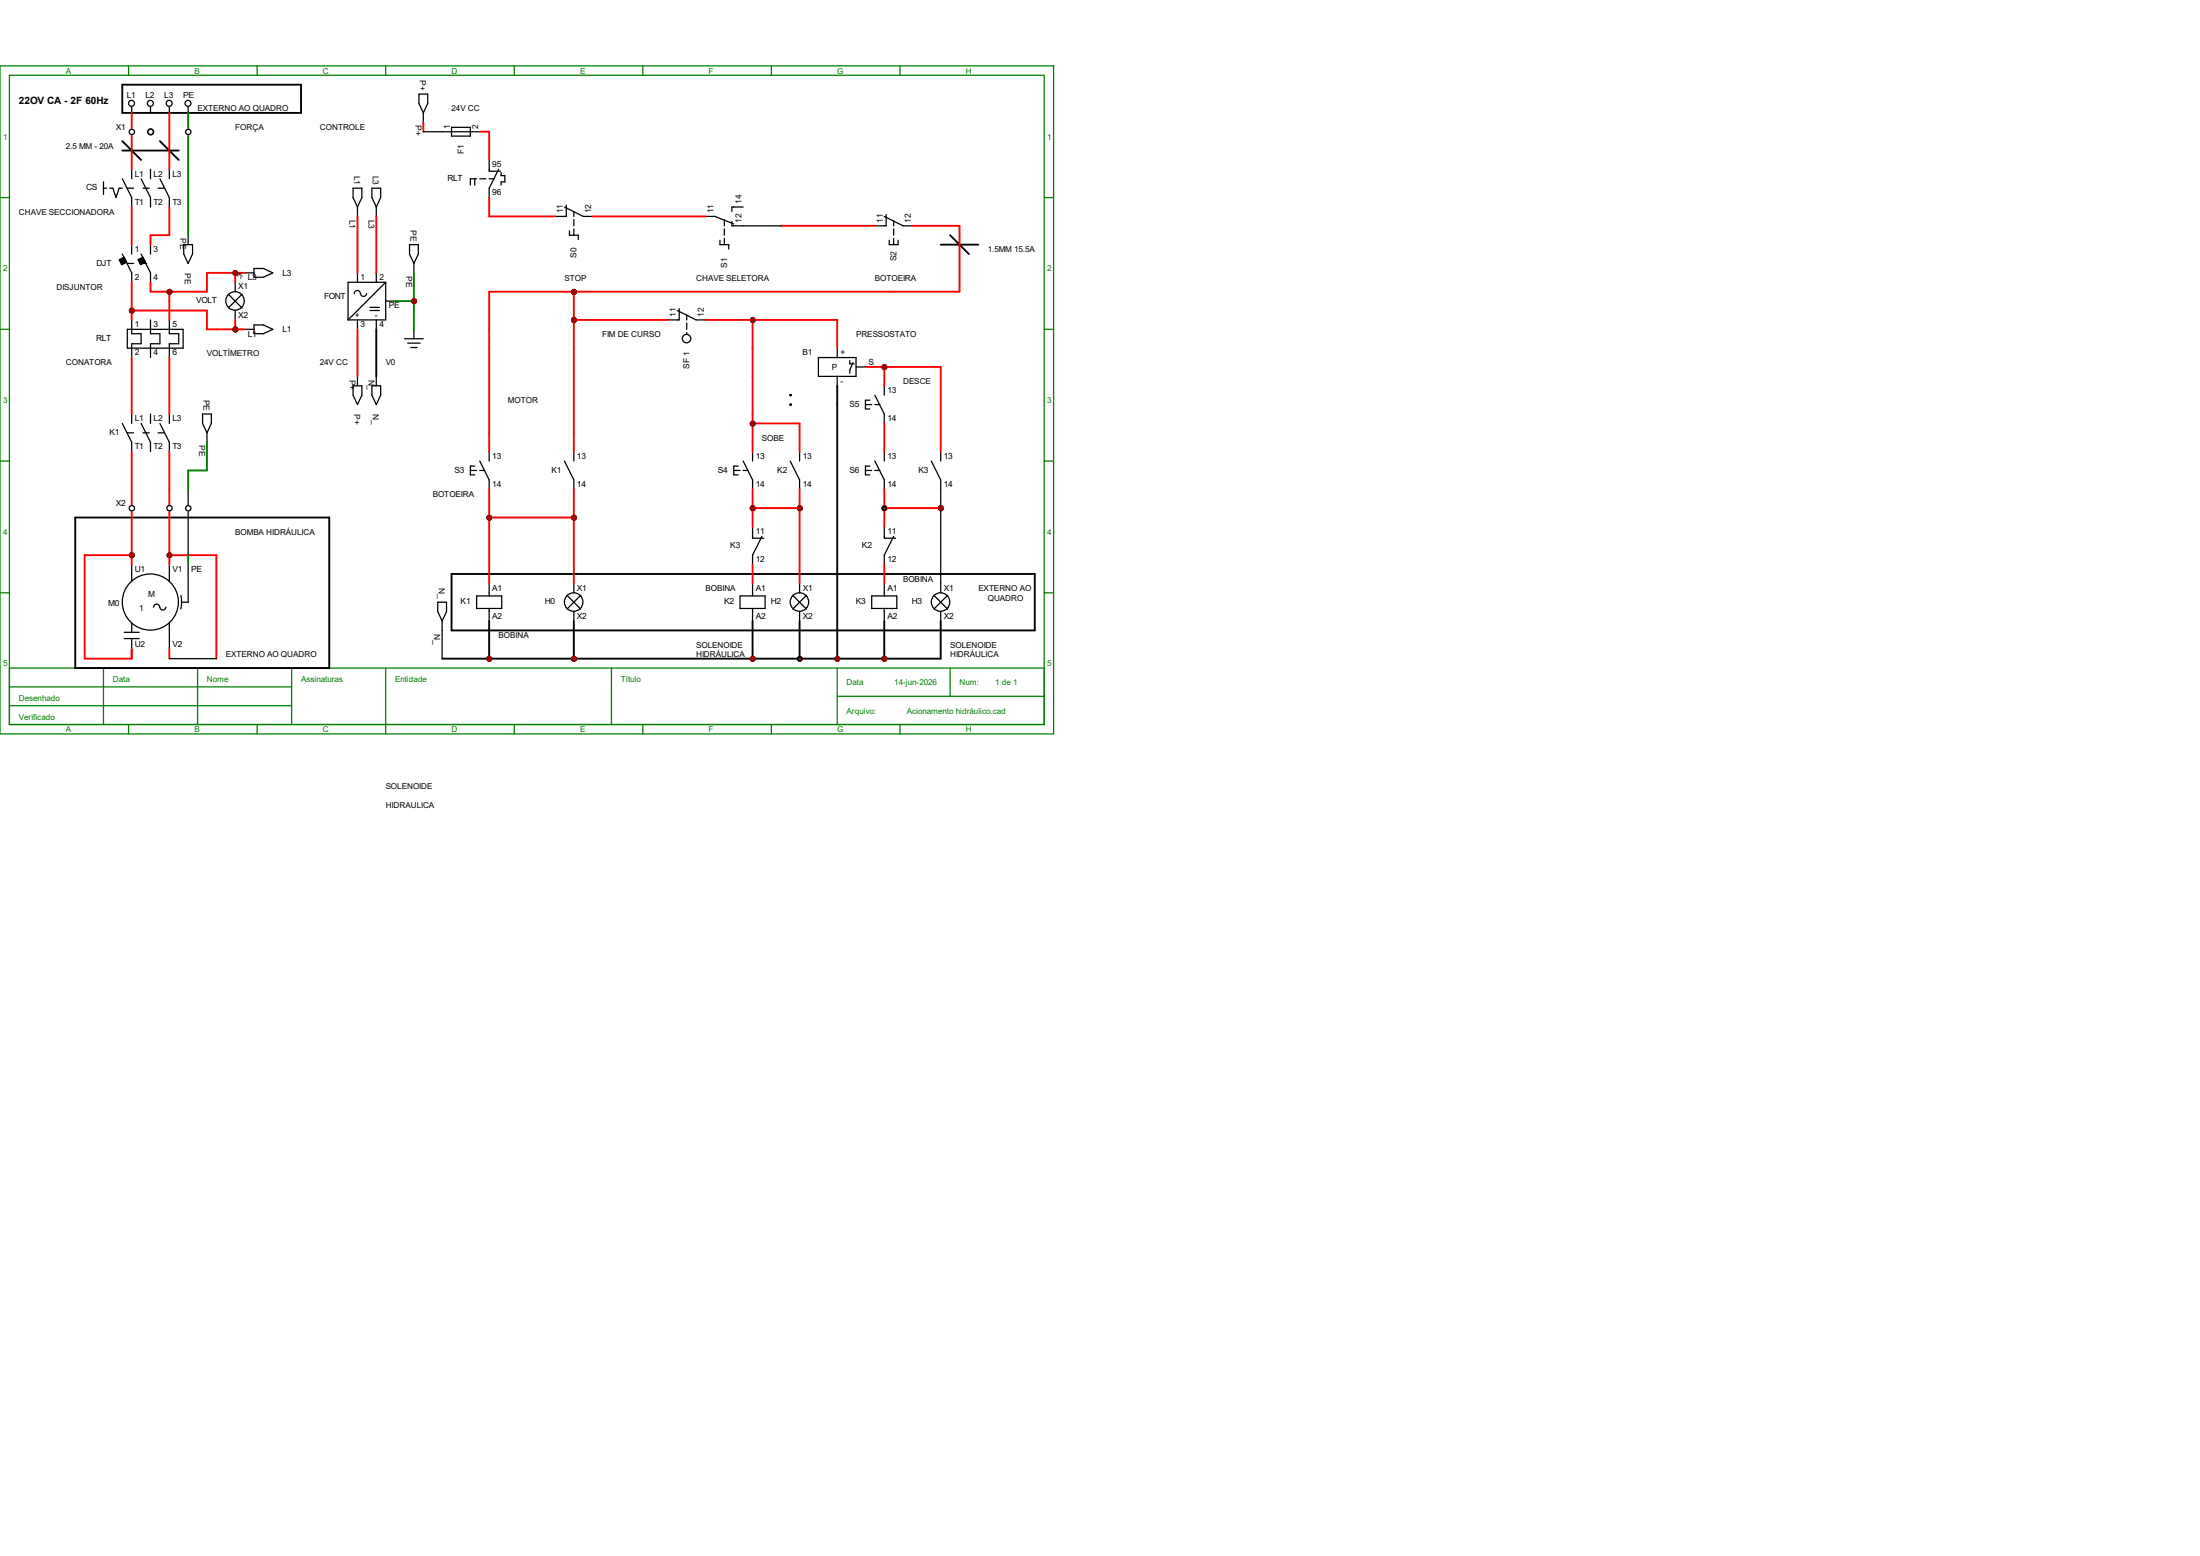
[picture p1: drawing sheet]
<svg xmlns="http://www.w3.org/2000/svg" width="297mm" height="210mm" viewBox="0 0 297 210" stroke-linecap="round" stroke-linejoin="round" font-family="sans-serif">
<g fill="none" stroke="#008000" stroke-width=".17">
<path d="M0 8.9h142.2v90.2h-142.2zM1.3 10.2h139.7v87.6h-139.7zM17.4 8.9v1.3M34.7 8.9v1.3M52.1 8.9v1.3M69.4 8.9v1.3M86.8 8.9v1.3M104.1 8.9v1.3M121.5 8.9v1.3M0 26.7h1.3M141 26.7h1.2M0 44.4h1.3"/>
<path d="M141 44.4h1.2M0 62.2h1.3M141 62.2h1.2M0 80h1.3M1.3 90.2h139.7M1.3 92.7h38.1M1.3 95.2h38.1M14 90.2v7.6M17.4 97.8v1.3M26.7 90.2v7.6M34.7 97.8v1.3M39.4 90.2v7.6"/>
<path d="M52.1 90.2v8.9M69.4 97.8v1.3M82.5 90.2v7.6M86.8 97.8v1.3M104.1 97.8v1.3M113 94h28M113 90.2v7.6M121.5 97.8v1.3M128.3 90.2v3.8M141 80h1.2"/>
</g>
<g fill="none" stroke="#000" stroke-width=".17">
<path d="M17.8 14.4v.8M20.3 14.4v.8M22.9 14.4v.8M25.4 14.4v.8M59.7 17.8h5.1M61 17.2h2.5v1.2h-2.5zM14 25.4h.4M14 24.6v1.6M14.8 25.4h.4l.5 1.3 .4-1.3h.4M16.5 24.1l1.3 2.6v1.2M16.5 34.3l1.3 2.5v1.3M17.2 25.4h.8"/>
<path d="M17.2 35.6h.8M17.8 22.9v1.2M17.8 33v1.3M19 35.6h.8M19 24.1l1.3 2.6v1.2M19 34.3l1.3 2.5v1.3M19.3 25.4h.9M20.3 22.9v1.2M20.3 33v1.3M21.3 25.4h.9M21.6 24.1l1.3 2.6v1.2M22.9 22.9v1.2"/>
<path d="M24.8 33h1.2v1.3l-.6 1.3-.6-1.3zM25.4 31.7v1.3M64.1 24.1v.9M64.3 24.1h-.8v.9M64.8 24.1h.8M66 21.6v1.5h1.6M66 24.1h.7M67.3 22.9l-1.3 2.5v1.3M67.6 23.3v.4h.6v.9h-.6v.4M119.4 29.2l2.5 1.3h1.3M119.6 29v1.5h-1.5M120.1 32.4v.6h1.1v-.6"/>
<path d="M120.6 29.8v.7M120.6 30.9v.8M120.6 32.2v.8M16.5 57.1l1.3 2.6v1.3M17.2 58.4h.8M17.2 44.4h7.5v2.6h-7.5zM17.8 43.2v1.8h1.2v1.4h-1.2v1.9M17.8 55.9v1.2M19 57.1l1.3 2.6v1.3M19.3 58.4h.9M20.3 43.2v1.8h1.3v1.4h-1.3v1.9M20.3 55.9v1.2"/>
<path d="M21.3 58.4h.9M21.6 57.1l1.3 2.6v1.3M22.9 43.2v1.8h1.2v1.4h-1.2v1.9M22.9 55.9v1.2M27.3 55.9h1.2v1.2l-.6 1.3-.6-1.3zM27.9 58.4v1.3M17.8 76.2v2.3M22.9 76.2v2.3M25.4 76.2v5.1h-.8M63.5 63.5h.8M64.1 62.9h-.6v1.2h.6M64.8 62.2l1.2 2.6v1.2"/>
<path d="M64.8 63.5h.6M66 61v1.2M66 78.7v1.7M76.2 62.2l1.3 2.6v1.2M77.5 61v1.2M16.8 85.3h2M16.8 86.2h2M17.8 84.1v1.2M17.8 86.2v1.4M21.5 82a.4 .4 0 0 0-.4-.5 .4 .4 0 0 0-.4 .5M22.4 82a.4 .4 0 0 1-.4 .3 .4 .4 0 0 1-.4-.3M22.9 84v3.6"/>
<path d="M24.4 80.4l.1 .9-.1 .9M64.3 80.4h3.4v1.7h-3.4zM66 82.1v1.7"/>
<circle cx="17.8" cy="13.9" r=".4"/>
<circle cx="20.3" cy="13.9" r=".4"/>
<circle cx="22.8" cy="13.9" r=".4"/>
<circle cx="25.4" cy="13.9" r=".4"/>
<circle cx="20.3" cy="81.3" r="3.8"/>
</g>
<g fill="#000" stroke="#000" stroke-width=".17">
<path d="M16.1 35.1l.7-.4 .3 .7-.7 .3z" fill-rule="evenodd"/>
<path d="M18.6 35.1l.7-.4 .3 .7-.6 .3z" fill-rule="evenodd"/>
</g>
<g fill="#f00" stroke="#800000" stroke-width=".17">
<circle cx="17.8" cy="75" r=".28"/>
<circle cx="22.9" cy="75" r=".28"/>
</g>
<path d="M16.5 19l2.5 2.6M21.6 19l2.5 2.6M16.5 20.3h7.6M17.8 20.3h.1M127 33h5.1M128.3 31.7l2.5 2.6" fill="none" stroke="#000" stroke-width=".25"/>
<g fill="none" stroke="#000" stroke-width=".17">
<path d="M30.8 39.7l1.9 1.9M31.7 38.1v1.3M32.7 39.7l-1.9 1.9M95.2 29.2h1.3l2.6 1M97.2 32.4v.6h1.2v.6M97.8 29.6v.9M97.8 30.9v.8M97.8 32.2v.8M98.8 29.9v.6h1.5M100.3 27.9h-1.5v.6M31.7 41.9v1.3M116.8 54.6h.9"/>
<path d="M117.4 54h-.6v1.2h.6M118.1 53.3l1.3 2.6v1.2M118.1 54.6h.7M119.4 52.1v1.2M99.1 63.5h.8M99.7 62.9h-.6v1.2h.6M100.3 62.2l1.3 2.6v1.2M100.3 63.5h.7M101.6 61v1.2M101.6 78.7v1.7M106.7 62.2l1.2 2.6v1.2M107.9 61v1.2"/>
<path d="M107.9 78.7v1.3M119.4 78.7v1.7M125.7 62.2l1.3 2.6v1.2M127 61v1.2M127 78.7v1.3M99.9 80.4h3.4v1.7h-3.4zM101.6 82.1v1.7M107 80.3l1.9 1.9M107.9 82.5v1.3M108.9 80.3l-1.9 1.9M117.7 80.4h3.4v1.7h-3.4zM119.4 82.1v1.7"/>
<path d="M126.1 80.3l1.8 1.9M127 82.5v1.3M127.9 80.3l-1.8 1.9"/>
<circle cx="31.7" cy="40.6" r="1.25"/>
<circle cx="107.9" cy="81.3" r="1.25"/>
<circle cx="127" cy="81.3" r="1.25"/>
</g>
<circle cx="17.8" cy="41.9" r=".28" fill="#f00" stroke="#800000" stroke-width=".17"/>
<g fill="none" stroke="#000" stroke-width=".17">
<path d="M91.4 41.9l2.6 1.3h1.2M91.7 41.7v1.5h-1.5M92.7 42.5v.7M92.7 43.6v.8M92.7 44.9v.2M110.5 48.3h5.1v2.5h-5.1zM113 47v1.3M113 50.8v1.3M114.7 48.7v.4h.6M115.1 48.9l-.4 1.1v.4M115.6 49.5h1.2M101.6 71.1v1.5h1.5"/>
<path d="M102.9 72.4l-1.3 2.5v1.3M119.4 71.1v1.5h1.5M120.6 72.4l-1.2 2.5v1.3"/>
<circle cx="92.7" cy="45.7" r=".57"/>
</g>
<g fill="#f00" stroke="#800000" stroke-width=".17">
<circle cx="101.6" cy="68.6" r=".28"/>
<circle cx="108" cy="68.6" r=".28"/>
<circle cx="127" cy="68.6" r=".28"/>
<circle cx="119.4" cy="68.6" r=".28"/>
</g>
<path d="M16.5 11.4h24.1v3.8h-24.1zM10.2 69.8h34.2v20.4h-34.2z" fill="none" stroke="#000" stroke-width=".25"/>
<g fill="none" stroke="#000" stroke-width=".17">
<path d="M56.6 12.7h1.1v1.3l-.6 1.2-.5-1.2zM57.1 15.2v1.3M47.7 25.4h1.2v1.3l-.6 1.2-.6-1.2zM48.3 27.9v1.3M48.3 36.8v1.3M48.6 39.6a.4 .4 0 0 0-.4-.4 .4 .4 0 0 0-.4 .4M49.5 39.6a.4 .4 0 0 1-.4 .4 .4 .4 0 0 1-.4-.4M50.2 25.4h1.2v1.3l-.6 1.2-.6-1.2zM50.8 27.9v1.3M50.8 36.8v1.3M52.1 38.1h-5.1v5.1M52.1 38.1v5.1h-5.1"/>
<path d="M52.1 38.1l-5.1 5.1M55.3 33h1.2v1.3l-.6 1.3-.6-1.3zM55.9 35.6v1.2M47.7 52.1h1.2v1.2l-.6 1.3-.6-1.3zM48.3 43.2v1.2M48.3 50.8v1.3M50 41.5h1.2M50 41.9h1.2M50.2 52.1h1.2v1.2l-.6 1.3-.6-1.3zM50.8 43.2v1.2M50.8 50.8v1.3M52.1 40.6h1.2"/>
<path d="M59.1 81.3h1.2v1.2l-.6 1.3-.6-1.3zM59.7 83.8v1.3"/>
</g>
<circle cx="55.9" cy="40.7" r=".28" fill="#f00" stroke="#800000" stroke-width=".17"/>
<path d="M54.6 45.7h2.5M55 46.3h1.7M55.5 46.9h.8M55.9 44.4v1.3" fill="none" stroke="#000" stroke-width=".17"/>
<circle cx="101.6" cy="57.2" r=".28" fill="#f00" stroke="#800000" stroke-width=".17"/>
<path d="M106.7 53.3h.1M106.7 54.6h.1M61 77.5h78.7v7.6h-78.7z" fill="none" stroke="#000" stroke-width=".25"/>
<g fill="none" stroke="#000" stroke-width=".17">
<path d="M77.5 78.7v1.3M76.5 80.3l1.9 1.9M77.5 82.5v1.3M78.4 80.3l-1.9 1.9"/>
<circle cx="77.4" cy="81.3" r="1.25"/>
</g>
<circle cx="22.9" cy="39.4" r=".28" fill="#f00" stroke="#800000" stroke-width=".17"/>
<path d="M33 36.8h1.3M34.3 36.2h1.3l1.2 .6-1.2 .6h-1.3zM33 44.4h1.3M34.3 43.9h1.3l1.2 .5-1.2 .6h-1.3z" fill="none" stroke="#000" stroke-width=".17"/>
<g fill="#f00" stroke="#800000" stroke-width=".17">
<circle cx="66.1" cy="88.9" r=".28"/>
<circle cx="77.5" cy="88.9" r=".28"/>
<circle cx="101.6" cy="88.9" r=".28"/>
<circle cx="108" cy="88.9" r=".28"/>
<circle cx="119.4" cy="88.9" r=".28"/>
<circle cx="66.1" cy="69.9" r=".28"/>
<circle cx="77.5" cy="69.9" r=".28"/>
<circle cx="31.8" cy="36.9" r=".28"/>
<circle cx="31.8" cy="44.5" r=".28"/>
<circle cx="113.1" cy="88.9" r=".28"/>
</g>
<path d="M116.8 63.5h.9M117.4 62.9h-.6v1.2h.6M118.1 62.2l1.3 2.6v1.2M118.1 63.5h.7M119.4 61v1.2" fill="none" stroke="#000" stroke-width=".17"/>
<g fill="#f00" stroke="#800000" stroke-width=".17">
<circle cx="119.4" cy="49.6" r=".28"/>
<circle cx="101.6" cy="43.2" r=".28"/>
</g>
<path d="M76.2 27.9l2.5 1.3h1.3M76.5 27.7v1.5h-1.6M76.9 31.2v.5h1.2v.6M77.5 28.5v.7M77.5 29.6v.9M77.5 30.9v.8" fill="none" stroke="#000" stroke-width=".17"/>
<g fill="#f00" stroke="#800000" stroke-width=".17">
<circle cx="77.5" cy="39.4" r=".28"/>
<circle cx="77.5" cy="43.2" r=".28"/>
</g>
<g fill="#f00" stroke="#800000" stroke-width=".25">
<circle cx="17.8" cy="75" r=".28"/>
<circle cx="22.9" cy="75" r=".28"/>
<circle cx="17.8" cy="41.9" r=".28"/>
<circle cx="101.6" cy="68.6" r=".28"/>
<circle cx="108" cy="68.6" r=".28"/>
<circle cx="127" cy="68.6" r=".28"/>
<circle cx="119.4" cy="68.6" r=".28"/>
<circle cx="55.9" cy="40.7" r=".28"/>
<circle cx="101.6" cy="57.2" r=".28"/>
<circle cx="22.9" cy="39.4" r=".28"/>
<circle cx="66.1" cy="88.9" r=".28"/>
<circle cx="77.5" cy="88.9" r=".28"/>
<circle cx="101.6" cy="88.9" r=".28"/>
<circle cx="108" cy="88.9" r=".28"/>
<circle cx="119.4" cy="88.9" r=".28"/>
<circle cx="66.1" cy="69.9" r=".28"/>
<circle cx="77.5" cy="69.9" r=".28"/>
<circle cx="31.8" cy="36.9" r=".28"/>
<circle cx="31.8" cy="44.5" r=".28"/>
<circle cx="113.1" cy="88.9" r=".28"/>
<circle cx="119.4" cy="49.6" r=".28"/>
<circle cx="101.6" cy="43.2" r=".28"/>
<circle cx="77.5" cy="39.4" r=".28"/>
<circle cx="77.5" cy="43.2" r=".28"/>
</g>
<circle cx="22.9" cy="75" r=".28" fill="#f00" stroke="#008000" stroke-width=".17"/>
<g fill="#f00" stroke="#000" stroke-width=".17">
<circle cx="108" cy="88.9" r=".28"/>
<circle cx="66.1" cy="69.9" r=".28"/>
<circle cx="31.8" cy="36.9" r=".28"/>
<circle cx="113.1" cy="88.9" r=".28"/>
<circle cx="101.6" cy="43.2" r=".28"/>
</g>
<g fill="none" stroke="#f00" stroke-width=".25">
<path d="M17.8 15.2v7.7M22.9 15.2v7.7M64.8 17.8h1.2v3.8M17.8 27.9v5.1M17.8 38.1v5.1M22.9 27.9v3.8h-2.6v1.3M17.8 48.3v7.6M17.8 41.9h8.9M22.9 40.6v2.6M22.9 48.3v7.6M77.5 47v11.4M17.8 61v15.2"/>
<path d="M17.8 74.9h-6.4v14h6.4v-1.3M22.9 61v15.2M22.9 74.9h6.3v14M101.6 66v5.1M101.6 76.2v2.5M101.6 68.6h6.3M107.9 66v12.7M119.4 66v5.1M119.4 76.2v2.5M119.4 68.6h7.6M22.9 87.6v1.3"/>
</g>
<path d="M25.4 15.2v16.5M27.9 59.7v3.8h-2.5v2.5M25.4 74.9v1.3" fill="none" stroke="#008000" stroke-width=".25"/>
<path d="M25.4 66v8.9M127 66v12.7M22.9 88.9h6.3M59.7 85.1v3.8" fill="none" stroke="#000" stroke-width=".17"/>
<path d="M66 83.8v5.1M77.5 83.8v5.1M101.6 83.8v5.1M107.9 83.8v5.1M119.4 83.8v5.1M127 83.8v5.1" fill="none" stroke="#000" stroke-width=".25"/>
<g fill="#800000" stroke="#800000" stroke-width=".25">
<circle cx="17.8" cy="75" r=".28"/>
<circle cx="22.9" cy="75" r=".28"/>
<circle cx="17.8" cy="41.9" r=".28"/>
<circle cx="101.6" cy="68.6" r=".28"/>
<circle cx="108" cy="68.6" r=".28"/>
<circle cx="127" cy="68.6" r=".28"/>
</g>
<circle cx="119.4" cy="68.6" r=".28" fill="#800000" stroke="#000" stroke-width=".17"/>
<g fill="none" stroke="#f00" stroke-width=".25">
<path d="M57.1 16.5v1.3M22.9 39.4v1.2M33 36.8h-5.1v2.6h-7.6v-1.3M48.3 29.2v7.6M50.8 29.2v7.6M105.4 30.5h12.7M120.6 39.4h-54.6v19M123.2 30.5h6.3v8.9M26.7 41.9h1.2v2.5h5.1M48.3 44.4v6.4M80 43.2h10.2M95.2 43.2h14"/>
<path d="M101.6 57.1h6.3v3.9M101.6 47v14M66 69.8h11.5"/>
</g>
<path d="M50.8 44.4v6.4M59.7 88.9h67.3" fill="none" stroke="#000" stroke-width=".25"/>
<path d="M57.1 17.8h2.6" fill="none" stroke="#000" stroke-width=".17"/>
<path d="M55.9 36.8v7.6M53.3 40.6h2.6" fill="none" stroke="#008000" stroke-width=".25"/>
<g fill="#800000" stroke="#800000" stroke-width=".25">
<circle cx="55.9" cy="40.7" r=".28"/>
<circle cx="101.6" cy="57.2" r=".28"/>
<circle cx="22.9" cy="39.4" r=".28"/>
<circle cx="66.1" cy="88.9" r=".28"/>
<circle cx="77.5" cy="88.9" r=".28"/>
<circle cx="101.6" cy="88.9" r=".28"/>
</g>
<circle cx="108" cy="88.9" r=".28" fill="#800000" stroke="#000" stroke-width=".17"/>
<g fill="#800000" stroke="#800000" stroke-width=".25">
<circle cx="119.4" cy="88.9" r=".28"/>
<circle cx="66.1" cy="69.9" r=".28"/>
<circle cx="77.5" cy="69.9" r=".28"/>
<circle cx="31.8" cy="36.9" r=".28"/>
<circle cx="31.8" cy="44.5" r=".28"/>
<circle cx="113.1" cy="88.9" r=".28"/>
<circle cx="119.4" cy="49.6" r=".28"/>
<circle cx="101.6" cy="43.2" r=".28"/>
<circle cx="77.5" cy="39.4" r=".28"/>
<circle cx="77.5" cy="43.2" r=".28"/>
</g>
<g fill="none" stroke="#f00" stroke-width=".25">
<path d="M31.7 36.8v1.3M66 26.7v2.5h8.9M77.5 39.4v7.6M80 29.2h15.2M120.6 39.4h8.9M31.7 43.2v1.2M66 58.4v2.6M77.5 58.4v2.6M77.5 43.2h2.5M101.6 43.2v3.8M109.2 43.2h3.8v3.8M116.8 49.5h10.2v11.5"/>
<path d="M119.4 49.5v2.6M119.4 57.1v3.9M66 66v12.7M77.5 66v12.7"/>
</g>
<path d="M100.3 30.5h5.1" fill="none" stroke="#000" stroke-width=".17"/>
<path d="M113 52.1v36.8" fill="none" stroke="#000" stroke-width=".25"/>
<circle cx="17.8" cy="68.6" r=".36" fill="#fff" stroke="#fff" stroke-width=".17"/>
<circle cx="17.8" cy="68.6" r=".36" fill="#fff" stroke="#000" stroke-width=".17"/>
<circle cx="22.9" cy="68.6" r=".36" fill="#fff" stroke="#fff" stroke-width=".17"/>
<circle cx="22.9" cy="68.6" r=".36" fill="#fff" stroke="#000" stroke-width=".17"/>
<circle cx="17.8" cy="17.8" r=".36" fill="#fff" stroke="#fff" stroke-width=".17"/>
<circle cx="17.8" cy="17.8" r=".36" fill="#fff" stroke="#000" stroke-width=".17"/>
<circle cx="25.4" cy="17.8" r=".36" fill="#fff" stroke="#fff" stroke-width=".17"/>
<g fill="#fff" stroke="#000" stroke-width=".17">
<circle cx="25.4" cy="17.8" r=".36"/>
<circle cx="20.3" cy="17.8" r=".36"/>
</g>
<circle cx="20.3" cy="17.8" r=".36" fill="#fff" stroke="#000" stroke-width=".25"/>
<circle cx="25.4" cy="68.6" r=".36" fill="#fff" stroke="#fff" stroke-width=".17"/>
<circle cx="25.4" cy="68.6" r=".36" fill="#fff" stroke="#000" stroke-width=".17"/>
<text font-size="1.4" x="2.5" y="14">22OV CA - 2F 60Hz</text>
<g font-size="1.1" fill="#008000">
<text x="8.9" y="9.9">A</text>
<text x="26.2" y="9.9">B</text>
<text x="43.6" y="9.9">C</text>
<text x="61" y="9.9">D</text>
<text x="78.3" y="9.9">E</text>
<text x="95.7" y="9.9">F</text>
<text x="113" y="9.9">G</text>
<text x="130.4" y="9.9">H</text>
<text x=".4" y="18.8">1</text>
<text x="141.4" y="18.8">1</text>
<text x=".4" y="36.6">2</text>
<text x="141.4" y="36.6">2</text>
<text x=".4" y="54.4">3</text>
<text x="141.4" y="54.4">3</text>
<text x=".4" y="72.2">4</text>
<text x="141.4" y="72.2">4</text>
<text x=".4" y="90">5</text>
<text x="141.4" y="90">5</text>
<text x="2.5" y="94.6">Desenhado</text>
<text x="15.2" y="92.1">Data</text>
<text x="27.9" y="92.1">Nome</text>
<text x="40.6" y="92.1">Assinaturas</text>
<text x="53.3" y="92.1">Entidade</text>
<text x="83.8" y="92.1">Título</text>
<text x="114.3" y="92.5">Data</text>
<text x="120.7" y="92.5">14-jun-2026</text>
<text x="129.5" y="92.5">Num:</text>
<text x="134.4" y="92.5">1 de 1</text>
<text x="2.5" y="97.2">Verificado</text>
<text x="8.9" y="98.8">A</text>
<text x="26.2" y="98.8">B</text>
<text x="43.6" y="98.8">C</text>
<text x="61" y="98.8">D</text>
<text x="78.3" y="98.8">E</text>
<text x="95.7" y="98.8">F</text>
<text x="113" y="98.8">G</text>
<text x="114.3" y="96.3">Arquivo:</text>
<text x="122.4" y="96.3">Acionamento hidráulico.cad</text>
<text x="130.4" y="98.8">H</text>
</g>
<g font-size="1.1">
<text x="56.7" y="10.8" transform="rotate(90 56.7 10.8)">P+</text>
<text x="15.6" y="17.5">X1</text>
<text x="17.1" y="13.3">L1</text>
<text x="19.6" y="13.3">L2</text>
<text x="22.2" y="13.3">L3</text>
<text x="24.7" y="13.3">PE</text>
<text x="26.7" y="15">EXTERNO AO QUADRO</text>
<text x="31.7" y="17.6">FORÇA</text>
<text x="43.2" y="17.6">CONTROLE</text>
<text x="56.1" y="16.9" transform="rotate(90 56.1 16.9)">P+</text>
<text x="60.7" y="17.4" transform="rotate(-90 60.7 17.4)">1</text>
<text x="61" y="15">24V CC</text>
<text x="64.6" y="17.4" transform="rotate(-90 64.6 17.4)">2</text>
<text x="8.9" y="20.1">2.5 MM - 20A</text>
<text x="18.2" y="23.8">L1</text>
<text x="20.7" y="23.8">L2</text>
<text x="23.3" y="23.8">L3</text>
<text x="47.8" y="23.7" transform="rotate(90 47.8 23.7)">L1</text>
<text x="50.3" y="23.7" transform="rotate(90 50.3 23.7)">L3</text>
<text x="62.6" y="20.8" transform="rotate(-90 62.6 20.8)">F1</text>
<text x="66.5" y="22.6">95</text>
<text x="2.5" y="29">CHAVE SECCIONADORA</text>
<text x="11.6" y="25.7">CS</text>
<text x="18.2" y="27.6">T1</text>
<text x="20.7" y="27.6">T2</text>
<text x="23.3" y="27.6">T3</text>
<text x="47.2" y="29.6" transform="rotate(90 47.2 29.6)">L1</text>
<text x="49.7" y="29.6" transform="rotate(90 49.7 29.6)">L3</text>
<text x="60.4" y="24.4">RLT</text>
<text x="66.5" y="26.4">96</text>
<text x="76" y="28.8" transform="rotate(-90 76 28.8)">11</text>
<text x="79.8" y="28.8" transform="rotate(-90 79.8 28.8)">12</text>
<text x="96.3" y="28.8" transform="rotate(-90 96.3 28.8)">11</text>
<text x="100.1" y="27.5" transform="rotate(-90 100.1 27.5)">14</text>
<text x="13" y="35.9">DJT</text>
<text x="18.2" y="34">1</text>
<text x="20.7" y="34">3</text>
<text x="24.3" y="32.2" transform="rotate(90 24.3 32.2)">PE</text>
<text x="55.4" y="31.1" transform="rotate(90 55.4 31.1)">PE</text>
<text x="77.9" y="34.8" transform="rotate(-90 77.9 34.8)">S0</text>
<text x="100.1" y="30.1" transform="rotate(-90 100.1 30.1)">12</text>
<text x="119.2" y="30.1" transform="rotate(-90 119.2 30.1)">11</text>
<text x="121" y="35.3" transform="rotate(-90 121 35.3)">S2</text>
<text x="123" y="30.1" transform="rotate(-90 123 30.1)">12</text>
<text x="133.3" y="34.1">1.5MM 15.5A</text>
<text x="7.6" y="39.2">DISJUNTOR</text>
<text x="18.2" y="37.8">2</text>
<text x="20.7" y="37.8">4</text>
<text x="24.9" y="36.9" transform="rotate(90 24.9 36.9)">PE</text>
<text x="26.5" y="40.9">VOLT</text>
<text x="32.2" y="39.1">X1</text>
<text x="32.8" y="37.7" transform="rotate(-90 32.8 37.7)">-X</text>
<text x="33.4" y="37.8">L3</text>
<text x="38.1" y="37.2">L3</text>
<text x="43.8" y="40.3">FONT</text>
<text x="48.7" y="37.8">1</text>
<text x="51.2" y="37.8">2</text>
<text x="52.5" y="41.6">PE</text>
<text x="54.8" y="37.3" transform="rotate(90 54.8 37.3)">PE</text>
<text x="76.2" y="37.9">STOP</text>
<text x="94" y="37.9">CHAVE SELETORA</text>
<text x="98.2" y="36.1" transform="rotate(-90 98.2 36.1)">S1</text>
<text x="118.1" y="37.9">BOTOEIRA</text>
<text x="13" y="46">RLT</text>
<text x="18.2" y="44.2">1</text>
<text x="18.2" y="48">2</text>
<text x="20.7" y="44.2">3</text>
<text x="20.7" y="48">4</text>
<text x="23.3" y="44.2">5</text>
<text x="23.3" y="48">6</text>
<text x="32.2" y="42.9">X2</text>
<text x="33.4" y="45.4">L1</text>
<text x="38.1" y="44.8">L1</text>
<text x="47.9" y="43">+</text>
<text x="48.7" y="44.2">3</text>
<text x="50.6" y="43">-</text>
<text x="51.2" y="44.2">4</text>
<text x="81.3" y="45.5">FIM DE CURSO</text>
<text x="91.2" y="42.8" transform="rotate(-90 91.2 42.8)">11</text>
<text x="95" y="42.8" transform="rotate(-90 95 42.8)">12</text>
<text x="108.3" y="48">B1</text>
<text x="113.5" y="48">+</text>
<text x="115.6" y="45.5">PRESSOSTATO</text>
<text x="8.9" y="49.3">CONATORA</text>
<text x="27.5" y="53.9" transform="rotate(90 27.5 53.9)">PE</text>
<text x="27.9" y="48">VOLTÍMETRO</text>
<text x="43.2" y="49.3">24V CC</text>
<text x="47.2" y="51.2" transform="rotate(90 47.2 51.2)">P+</text>
<text x="49.7" y="51.2" transform="rotate(90 49.7 51.2)">N_</text>
<text x="52.1" y="49.3">V0</text>
<text x="93.1" y="49.8" transform="rotate(-90 93.1 49.8)">SF 1</text>
<text x="112.3" y="49.9">P</text>
<text x="113.5" y="51.8">-</text>
<text x="117.3" y="49.2">S</text>
<text x="119.8" y="53">13</text>
<text x="121.9" y="51.9">DESCE</text>
<text x="14.8" y="58.7">K1</text>
<text x="18.2" y="56.9">L1</text>
<text x="20.7" y="56.9">L2</text>
<text x="23.3" y="56.9">L3</text>
<text x="47.8" y="55.9" transform="rotate(90 47.8 55.9)">P+</text>
<text x="50.3" y="55.9" transform="rotate(90 50.3 55.9)">N_</text>
<text x="68.6" y="54.4">MOTOR</text>
<text x="102.9" y="59.5">SOBE</text>
<text x="114.7" y="54.9">S5</text>
<text x="119.8" y="56.9">14</text>
<text x="18.2" y="60.7">T1</text>
<text x="20.7" y="60.7">T2</text>
<text x="23.3" y="60.7">T3</text>
<text x="26.9" y="60.1" transform="rotate(90 26.9 60.1)">PE</text>
<text x="61.3" y="63.8">S3</text>
<text x="66.5" y="61.9">13</text>
<text x="66.5" y="65.7">14</text>
<text x="74.5" y="63.8">K1</text>
<text x="77.9" y="61.9">13</text>
<text x="77.9" y="65.7">14</text>
<text x="96.9" y="63.8">S4</text>
<text x="102" y="61.9">13</text>
<text x="102" y="65.7">14</text>
<text x="104.9" y="63.8">K2</text>
<text x="108.4" y="61.9">13</text>
<text x="108.4" y="65.7">14</text>
<text x="114.7" y="63.8">S6</text>
<text x="119.8" y="61.9">13</text>
<text x="119.8" y="65.7">14</text>
<text x="124" y="63.8">K3</text>
<text x="127.4" y="61.9">13</text>
<text x="127.4" y="65.7">14</text>
<text x="15.6" y="68.3">X2</text>
<text x="58.4" y="67.1">BOTOEIRA</text>
<text x="18.2" y="77.2">U1</text>
<text x="23.3" y="77.2">V1</text>
<text x="25.8" y="77.2">PE</text>
<text x="31.7" y="72.2">BOMBA HIDRÁULICA</text>
<text x="98.6" y="74">K3</text>
<text x="102" y="72.1">11</text>
<text x="102" y="75.9">12</text>
<text x="116.4" y="74">K2</text>
<text x="119.8" y="72.1">11</text>
<text x="119.8" y="75.9">12</text>
<text x="14.6" y="81.8">M0</text>
<text x="18.8" y="82.4">1</text>
<text x="20" y="80.6">M</text>
<text x="59.2" y="79.4" transform="rotate(90 59.2 79.4)">N_</text>
<text x="62.2" y="81.6">K1</text>
<text x="66.5" y="79.7">A1</text>
<text x="66.5" y="83.5">A2</text>
<text x="73.6" y="81.6">H0</text>
<text x="77.9" y="79.7">X1</text>
<text x="77.9" y="83.5">X2</text>
<text x="95.2" y="79.8">BOBINA</text>
<text x="97.7" y="81.6">K2</text>
<text x="102" y="79.7">A1</text>
<text x="102" y="83.5">A2</text>
<text x="104.1" y="81.6">H2</text>
<text x="108.4" y="79.7">X1</text>
<text x="108.4" y="83.5">X2</text>
<text x="115.5" y="81.6">K3</text>
<text x="119.8" y="79.7">A1</text>
<text x="119.8" y="83.5">A2</text>
<text x="121.9" y="78.5">BOBINA</text>
<text x="123.1" y="81.6">H3</text>
<text x="127.4" y="79.7">X1</text>
<text x="127.4" y="83.5">X2</text>
<text x="132.1" y="79.8">EXTERNO AO</text>
<text x="133.3" y="81.1">QUADRO</text>
<text x="18.2" y="87.3">U2</text>
<text x="23.3" y="87.3">V2</text>
<text x="30.5" y="88.7">EXTERNO AO QUADRO</text>
<text x="58.6" y="85.5" transform="rotate(90 58.6 85.5)">N_</text>
<text x="67.3" y="86.1">BOBINA</text>
<text x="94" y="87.4">SOLENOIDE</text>
<text x="94" y="88.7">HIDRÁULICA</text>
<text x="128.3" y="87.4">SOLENOIDE</text>
<text x="128.3" y="88.7">HIDRÁULICA</text>
<text x="52.1" y="106.5">SOLENOIDE</text>
<text x="52.1" y="109">HIDRAULICA</text>
</g>
</svg>
